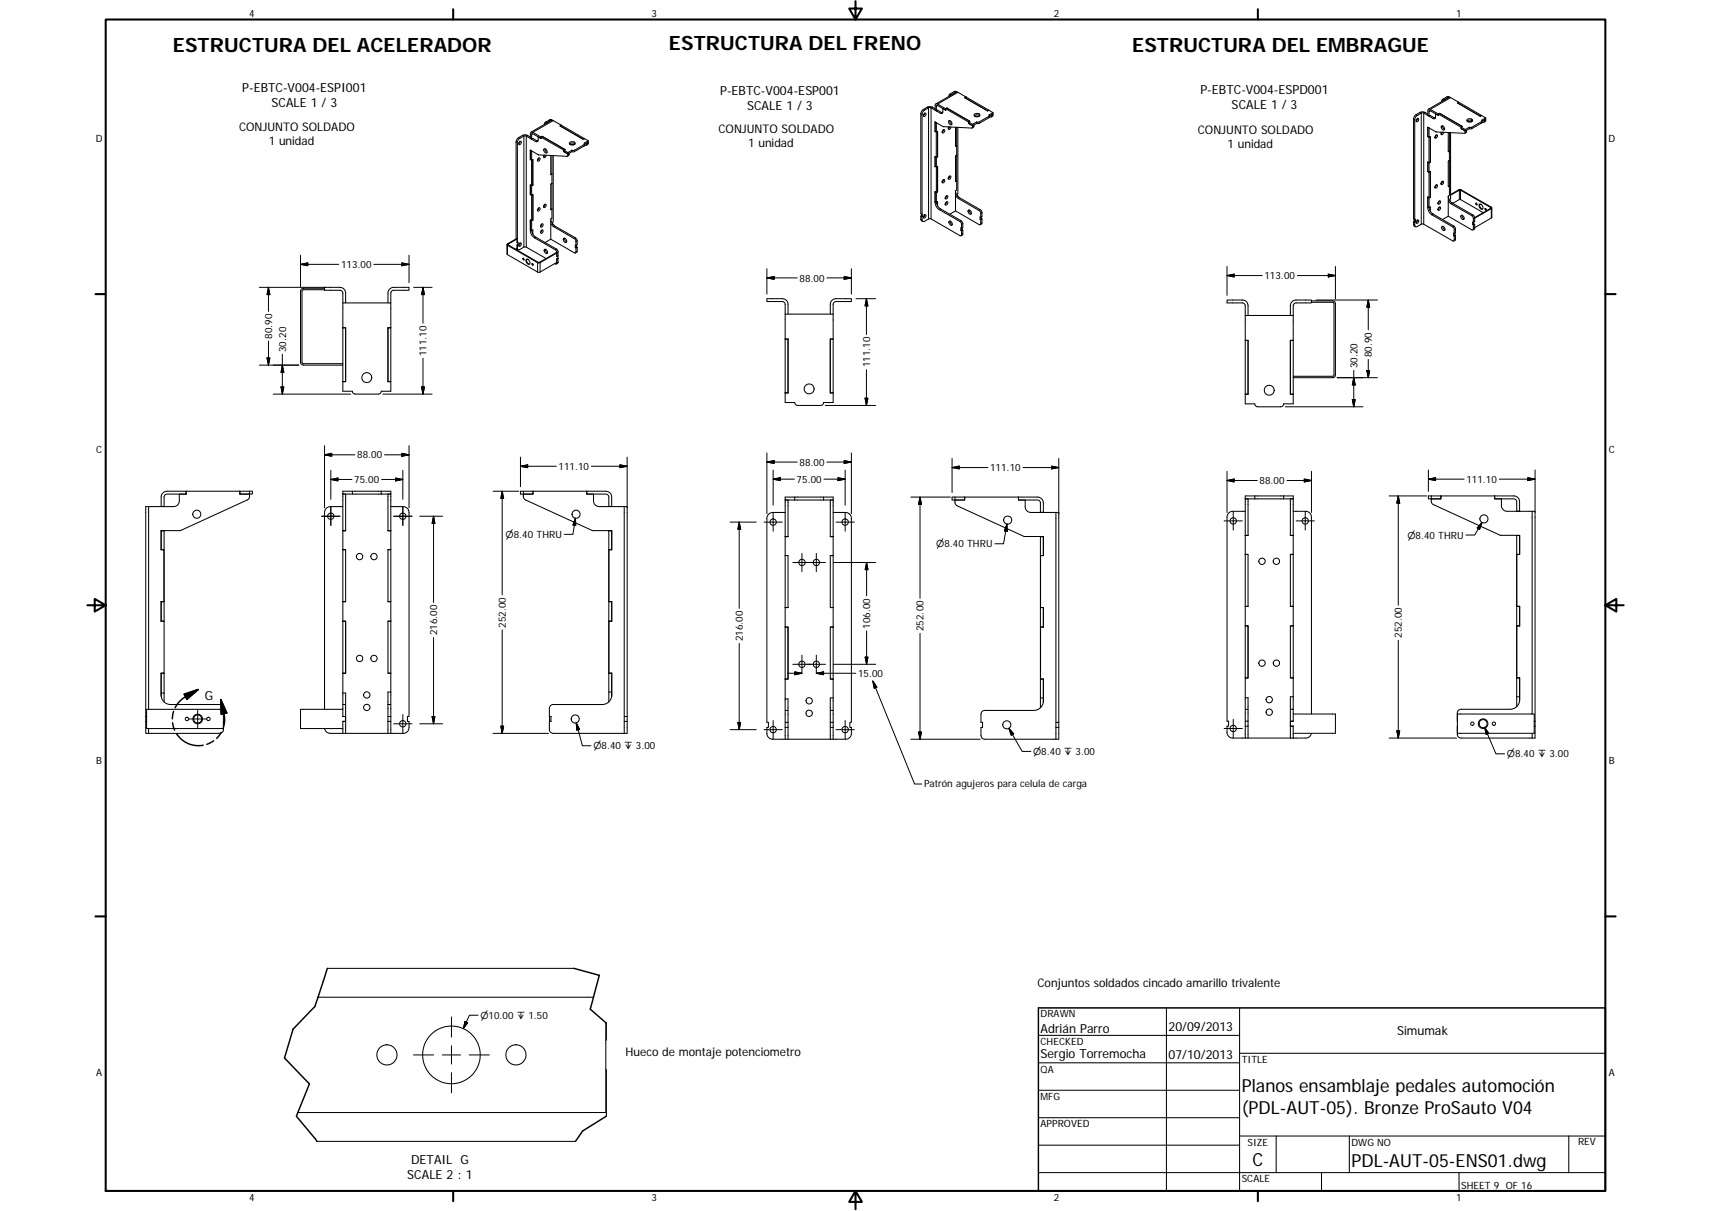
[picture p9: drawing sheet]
<svg xmlns="http://www.w3.org/2000/svg" width="594mm" height="420mm" viewBox="0 0 594 420" stroke-linecap="round" stroke-linejoin="round" font-family="sans-serif">
<g fill="none" stroke="#000" stroke-width=".36">
<path d="M320.8 39.5a.43 .43 0 0 1 .7-.2 .43 .43 0 0 1-.1 .7l-.1 .2a.36 .36 0 0 1-.5 .2 .36 .36 0 0 1-.2-.5zM321.1 39.3l-.5 .8M324.7 37.7l-1.5-.7h-.8l-2 1.1-.7 1.1v34.9l.4 .3M325.1 38.5l-.4-.3v-1.6l.2-.5 .3-.1 11.1 6.3M325.5 38.2l1.8 1M325.5 38.2l-.4 .3M328.4 38.2h.1M328.4 38.2l-3.1-1.6-.2 1.9M328.8 37.5l-.4 .2v.5l-1-.5-.1 1.3-.4 .4-3.6-2h-.7l-2 1.1-.4 1-.1 34.9M328.8 37.5l7.9 4.6M328.8 37.5l-.4 .2v.5M328.8 37.5h.1"/>
<path d="M329.5 33.1v.3M332.2 31.9l-2 1.1M332.3 31.9l-.5-.2-.5 .1-1.7 1v.6M335.4 33.7l-3.3-1.8-7.2 4.2M335.4 33.7h.1M335.4 33.7l-.4 .2 7.9 4.6 .5-.3 1.4 .9M335.4 33.7l7.9 4.5-.4 .3M338.4 39.6l.2-.1a.95 .95 0 0 1 1-.2 .95 .95 0 0 1 .6 .9l-.4 .2a.94 .94 0 0 1-1 .2 .94 .94 0 0 1-.5-.9zM343.3 38.2h.1M344.8 39.1v1l-.6 .5M344.8 39.1l-1.4 .8v.5l-3.6 2-.7-.1M495.8 39.6l-1.3-.7h-1.2l-1.8 1.1-.7 1v35l.4 .2"/>
<path d="M499.4 39.6v.5M499.4 39.6l-3.3-1.8-.3 .4v1.8l.4 .3M499.4 39.6l9.4 5.4M499.8 39.3l8 4.6M499.8 39.3h.1M499.8 39.3l-.4 .3M499.9 39.3l-.5 .3v.5M500.6 34.9v.3M501.2 34.9l2.1-1.1-.4-.3-.5 .1-1.6 .9-.1 .7M506.5 35.5l-.4 .2 7.9 4.6M506.5 35.5l7.9 4.6-.4 .2M506.5 35.5l-3.3-1.7-7.2 4.1"/>
<path d="M506.5 35.5h.1M180.4 49.2a.42 .42 0 0 1 .7 0 .42 .42 0 0 1-.3 .6l-.3 .4a.51 .51 0 0 1-.5-.5 .51 .51 0 0 1 .4-.5zM180.6 49l-.5 .9M184.1 47.6l-1.2-.7h-1.2l-1.8 1-.7 1.4v33.6M184.1 55.4l.5 .2M184.2 52.1l.4 .3M184.6 55.6h.1M184.6 55.6v8.8M184.6 55.6l.4-.2v8.8M184.6 48.2l.4-.2 1.8 1M184.6 52.4v3.2M184.6 52.4h.1"/>
<path d="M186.9 54.9a.36 .36 0 0 1 .5-.1 .36 .36 0 0 1 .1 .5 .47 .47 0 0 1-.3 .6 .47 .47 0 0 1-.6-.3zM186.9 53.7l-2.8-1.6v3.3M186.9 53.7h.1M187.1 54.8l-.5 .8M187.8 47.5v.5M187.8 48l-3-1.6-.2 1.8M187.8 47.5l-3.3-1.7-.4 .6v1.6l.5 .2M187.8 47.6l7.9 4.5M187.8 48l-.9-.5-.1 1.3-.4 .4-3.8-2.1h-.6l-1.7 1.1-.7 1.1v34.9M187.8 48h.1M188.2 47.3l-.4 .2M188.2 47.3l8 4.6"/>
<path d="M188.3 47.3l-.5 .3v.4M188.9 53.8a.43 .43 0 0 0-.2 .6 .43 .43 0 0 0 .5 .2l.4-.7M189 51.6a.81 .81 0 0 1 .9 .5 .81 .81 0 0 1-.3 1l-.3-.2a.94 .94 0 0 1-.3-1.3zM189 53.8v.4M189.2 53.8l-.5 .6M189.3 51.6l.1 .7 .6 .6M191.2 54v6.6M191.6 54v6.3l-.4 .3M191.7 41.7l-2.1 1.1M191.7 41.7l-.7-.2-1.8 1-.1 .6-.1-.2M192.1 54v23l-.3 .1v.6M194.9 43.5l-.4 .2"/>
<path d="M194.9 43.5l7.9 4.5-.4 .3M194.9 43.5l-.4 .2 7.9 4.6M194.9 43.5l-3-1.7h-.4l-7.1 4M195.7 52.6l1.5 .8M195.7 52.1v.5M195.8 52.6h-.1M195.8 52.1l1.4 .8M196.2 51.9l-.5 .2M196.2 51.9l-.4 .2v.5M197.2 52.9v1.1l-.4 .2-9.8-.5M197.2 53.4l.4-.2-.1 .6-.5 .4M197.8 50l.7-.4 1.1 .4"/>
<path d="M197.9 49.4l.4-.2a.77 .77 0 0 1 1-.1 .77 .77 0 0 1 .2 1l-.2 .1a.94 .94 0 0 1-1 .1 .94 .94 0 0 1-.5-.8zM197.9 50.1l1.5 .1M198.6 52.6l-1.4 .8M198.6 52.1l-1.4 .8M198.6 52.1v.5M202.4 48.3l.4-.3 1.5 .9M203 50.1l1.3-.8-.5 .3-.2 .8h-.6M203 49.9l-.2 .8-3.5 2-.7-.1M204.3 48.9l-.1 1.1-.5 .4M204.3 48.9l-1.5 .8 .2 .2-.2 .3-3.4 1.9h-.8M324.7 45.6h.1M324.7 45.6l.4 .2"/>
<path d="M324.7 57.7h.1M324.7 57.7l.4 .3 .4-.3M324.7 42.4v3.2M324.7 42.4l.4 .2M324.7 42.4h.1M325.1 45.8h.1M325.1 42.6h.1M325.1 45.8l.4-.2v8.8M325.1 42.6v27.6M325.5 57.7h.1M325.5 54.4l-.4 .3-.4-.3v3.3l.4 .2 .4-.2v8.9l-.4 .2-.4-.2M325.5 57.7v8.8"/>
<path d="M325.5 54.4l-.4 .2-.4-.2v3.3M327.4 45.1a.37 .37 0 0 1 .5-.1 .37 .37 0 0 1 .1 .6 .47 .47 0 0 1-.3 .5 .47 .47 0 0 1-.6-.3zM327.6 45l-.5 .9M329.4 41.9a.85 .85 0 0 1 1 .4 .85 .85 0 0 1-.2 1l-.7-.5zM329.4 44a.46 .46 0 0 0-.2 .6 .46 .46 0 0 0 .4 .3l.6-.8M329.5 44v.4M329.7 44.1l-.5 .6M329.8 41.8l.2 1 .5 .3M331.8 44.2v6.6M332.2 44.2v6.3l-.4 .3M332.2 53.9l-.4 .2M332.2 50.5v.1"/>
<path d="M332.2 53.8l-.4 .3v8.9l.3-.3M332.2 50.6v15.3l-.4 .3v7M332.2 50.6l-.4 .2M332.6 44.2v23l-.2 .1v.6M336.3 42.8l1.4 .8M336.3 42.3v.5M336.3 42.3l1.4 .8M336.7 42.1l-.4 .2M336.7 42.1h.1M336.7 42.1l-.4 .2v.5M337.7 43.6l.4-.2-.1 .7-.5 .3M337.7 43.1l-.2 1.3-10-.5-2.8-1.6v3.3"/>
<path d="M338.3 40.2l.9-.4 1 .4M338.4 40.3l1.5 .1M339.1 42.8l-1.4 .8M339.1 42.3l-1.4 .8M339.1 42.3v.5M343.5 40.3l1.3-.7-.4 .2-.2 .7-.7 .1M343.5 40.1v.7l-3.5 2h-.9M492 41.2a.41 .41 0 0 1 .7 0 .41 .41 0 0 1-.2 .7l-.1 .1a.4 .4 0 0 1-.7 .2 .4 .4 0 0 1 .1-.7zM492.2 41.1l-.5 .9M495.8 44.2l.4 .2M495.8 59.5l.4 .3M495.8 44.2h.1"/>
<path d="M495.8 44.2v3.2l.4 .2M495.8 56.2v3.3M495.8 56.2h.1M495.8 56.2l.4 .3 .4-.3M495.8 44.2l2.8 1.5M495.8 59.5h.1M496.2 47.6h.1M496.2 40.3l.4-.3 1.7 1M496.2 59.8l.4-.3v8.9l-.4 .2-.4-.2M496.2 47.6l.4-.2v8.8M496.2 44.4v27.7M496.2 44.4h.1"/>
<path d="M496.6 59.5h.1M496.6 56.2h.1M496.6 59.5l-.4 .3M496.6 59.5v8.9M498.5 47l.2-.2a.56 .56 0 0 1 .3 .8 .56 .56 0 0 1-.8 .2zM498.6 45.7v.1M498.7 46.8l-.5 .9M499.4 40.1h.1M499.4 40.1l-3-1.7-.2 1.9M499.4 40.1l-1-.6v1.4l-.6 .3-3.6-2h-.6l-1.7 1-.7 1.1v34.9M500.5 43.8a.85 .85 0 0 1 .9 .4 .85 .85 0 0 1-.1 1l-.7-.6zM500.5 45.9a.47 .47 0 0 0-.3 .5 .47 .47 0 0 0 .6 .4 .47 .47 0 0 0 .4-.6v-.3"/>
<path d="M500.6 45.9v.3M500.8 45.9l-.5 .6M500.9 43.6l.1 .8 .6 .5M502.8 46v6.6M503.2 55.7h.1M503.2 52.4h.1M503.3 46v6.4l-.5 .2M503.3 55.7l-.5 .2v8.9l.4-.3M503.3 55.7l-.5 .2M503.3 52.4v15.4l-.5 .2v7M503.3 52.4l-.5 .2M503.7 46v23l-.3 .2v.5"/>
<path d="M507.3 44.6h.1M507.3 44.6l1.5 .9M507.8 43.9l-.4 .3v.4M507.8 43.9h.1M507.8 43.9l-.5 .3v.4M508.8 45l-.2 1.2-10-.4M508.8 45.5l.4-.3-.1 .7-.5 .3M509.4 42l.9-.3 .9 .3M509.5 41.4a1 1 0 0 1 1.1-.3 1 1 0 0 1 .6 .9 1.03 1.03 0 0 1-1.1 .4 1.03 1.03 0 0 1-.7-.9zM509.5 42.1l1.5 .1M510.2 44.6l-1.4 .9M510.2 44.2l-1.4 .8"/>
<path d="M510.2 44.2v.4M514.4 40.1l-.4 .2M514.4 40.1h.1M514.4 40.1l1.4 .8M514.6 42.1l1.2-.7-.4 .2-.1 .8h-.7M514.6 41.9l-.1 .7-3.5 2h-.8M515.8 40.9l-1.4 .8 .1 .4-3.5 2.1h-.8M515.8 40.9v1l-.5 .5M184.1 64.2l.5 .3M184.1 64.2l.5 .2M184.1 67.5l.5 .2 .4-.2v8.9l-.4 .2M184.1 64.2v3.3"/>
<path d="M184.1 79.7l.5 .3M184.2 67.5h-.1M184.2 64.2h-.1M184.2 76.3l.4 .3M184.6 76.6l-.5-.3v3.7a3.2 3.2 0 0 0 1.4 2.5l7.4 4.2 .4 .8 .1 1.5M184.6 80l.5 1.4 .7 .7 7.7 4.5 .3 .6v3.9l-.6 .5M184.6 80l.4-.3v1.5M184.6 64.5v15.5M185 67.5h.1M185 64.2l-.4 .2M185 64.2h.1M185 76.3v.1"/>
<path d="M185 67.5l-.4 .3-.5-.3M185 67.5v8.8l-.4 .3M185 64.2l-.4 .3M186.9 72.2a.41 .41 0 0 1 .6 0 .41 .41 0 0 1-.1 .6l-.1 .2a.44 .44 0 0 1-.7 .1 .44 .44 0 0 1 .2-.7zM187.1 72.1l-.5 .9M187.9 80l.3-.2a.56 .56 0 0 1 .3 .7 .56 .56 0 0 1-.8 .3zM187.9 77.9a.41 .41 0 0 1 .7-.1 .41 .41 0 0 1-.1 .6l-.2 .2a.39 .39 0 0 1-.6 .2 .39 .39 0 0 1 0-.6zM188.2 77.7l-.5 .9M188.2 79.8l-.5 .9M189 71a.36 .36 0 0 1 .5-.1 .36 .36 0 0 1 .1 .5 .46 .46 0 0 1-.3 .6 .46 .46 0 0 1-.6-.3zM189 71v.5M189.2 70.9l-.5 .8"/>
<path d="M191.2 77.6l.8 .9 7.6 4.4 .4 .7v1.6M191.2 76.2l.4 1.1 .8 1 7.7 4.5 .3 .6v1.5l-.4 .3M191.6 63.6l-.4 .3M191.6 60.3h.1M191.6 72.5h.1M191.6 63.6l-.4 .3v8.9l.4-.3M191.6 72.5l-.4 .2M191.6 60.3v15.4l-.4 .2v7.1M191.6 60.3l-.4 .3M191.9 77.7l.2 .2M192.1 77.9h-.1M192.1 77.9h.1"/>
<path d="M319.7 75l.1 1.4 .6 .4M319.7 75l.4 .2M319.9 74.3v.6M319.9 74.9l.5 .2M319.9 74.9l-.2 .1M320.1 75.2l.2 1.6h.7l1.4-.9h.9l10.3 6 .2-.3 .1-1.5M320.1 74.4l.3-.1v.8M320.4 75.1l-.3 .1M320.8 74.8l.1-.1a.37 .37 0 0 1 .6-.1 .37 .37 0 0 1 0 .5 .44 .44 0 0 1-.4 .6 .44 .44 0 0 1-.5-.4zM321.1 74.5l-.5 .9M324.7 66.6v3.3l.4 .3M324.7 66.5v.1"/>
<path d="M325.1 70.2l.4 1.1 1 1.2 7.5 4.4 .3 .7v1.4l-.4 .2M325.1 70.2l.4-.3v1.5M325.5 66.5v.1M325.5 66.5l-.4 .3-.4-.3v3.7a3.1 3.1 0 0 0 1.4 2.5l7.4 4.3 .3 .7 .1 1.5M327.4 62.5l.2-.2a.38 .38 0 0 1 .5 .2 .38 .38 0 0 1-.2 .5 .46 .46 0 0 1-.7 .4 .46 .46 0 0 1 .1-.8zM327.6 62.3l-.5 .9M328.5 70.2l.3-.2a.57 .57 0 0 1 .2 .8 .57 .57 0 0 1-.8 .2zM328.5 68.1a.35 .35 0 0 1 .5-.2 .35 .35 0 0 1 .1 .6 .47 .47 0 0 1-.4 .5 .47 .47 0 0 1-.5-.3zM328.7 67.9l-.5 .9M328.7 70l-.5 .9M329.5 76.8a.85 .85 0 0 1 1 .4 .85 .85 0 0 1-.1 1l-.8-.5zM329.5 61.2v.5"/>
<path d="M329.5 61.2a.4 .4 0 0 1 .7 0 .4 .4 0 0 1-.2 .6 .45 .45 0 0 1-.6 .4 .45 .45 0 0 1 0-.8zM329.7 61.1l-.5 .9M329.9 76.7l.3 .9 .4 .3M331.8 73.2l8.3 4.8 .4-.4v-1.4M331.8 66.4l.9 1.9 7.8 4.6 .4 .9v1.3l-.4 .3M331.8 67.8l.9 1.1 7.4 4.2 .4 .9v1.4M331.8 73.2l-2 1.1M332.2 62.7l-.4 .2M332.4 68l.2 .1M332.6 68.1h-.1M332.6 68.1v.1M333.6 79.9l.3 .2"/>
<path d="M333.9 79.2l-.3-.1v.8M334.1 79.7l.2 .1M334.1 79.7l-.5 .2M334.1 79.1v.6M334.3 79.8v1.5l-.6 .5M334.3 79.8l-.4 .3M336.3 72.9a.9 .9 0 0 1 .8 .5 .9 .9 0 0 1-.1 1l-.5-.2a.9 .9 0 0 1-.2-1.3zM336.5 72.9l.2 .7 .6 .5M340.3 76.1l.2 .1M340.5 75.4l-.2-.2v.9M340.7 75.8l.2 .2M340.7 75.8l-.4 .3"/>
<path d="M340.7 75.3v.5M340.9 76v1.5l-.6 .5M340.9 76l-.4 .2M490.8 76.8v1.4l.7 .5M490.8 76.8l.4 .3M491 76.7l-.2 .1M491 76.1v.6M491 76.7l.4 .2M491.2 77.1v1.2l.3 .4 2.1-1 .7 .1 10.2 5.9 .4-.3v-1.5M491.2 76.2l.2-.1v.8M491.4 76.9l-.2 .2M492 76.5a.42 .42 0 0 1 .6 0 .42 .42 0 0 1-.1 .7l-.1 .1a.44 .44 0 0 1-.8 0 .44 .44 0 0 1 .3-.7z"/>
<path d="M492.2 76.3l-.5 .9M495.8 71.8l.4 .2M496.2 72l.3 1.2 .8 .9 7.6 4.4 .4 .7v1.6l-.4 .2M496.2 72l.4-.2v1.5M496.6 68.4h.1M496.6 68.4l-.4 .2-.4-.3v3.8a3.1 3.1 0 0 0 1.4 2.4l7.3 4.3 .4 .7v1.5M498.5 64.3a.4 .4 0 0 1 .6-.1 .4 .4 0 0 1-.1 .7 .45 .45 0 0 1-.7 .3 .45 .45 0 0 1 .1-.7zM498.7 64.1l-.5 .9M499.5 72a.41 .41 0 0 1 .7-.1 .41 .41 0 0 1-.1 .7l-.2 .1a.39 .39 0 0 1-.5 .3 .39 .39 0 0 1-.1-.7zM499.5 69.9a.4 .4 0 0 1 .7-.1 .4 .4 0 0 1-.1 .6 .45 .45 0 0 1-.7 .4 .45 .45 0 0 1 0-.8zM499.8 69.7l-.5 .9M499.8 71.8l-.5 .9"/>
<path d="M500.6 63.1a.36 .36 0 0 1 .5-.2 .36 .36 0 0 1 .1 .6 .47 .47 0 0 1-.3 .5 .47 .47 0 0 1-.6-.3zM500.6 78.6a.85 .85 0 0 1 .9 .4 .85 .85 0 0 1-.1 1l-.7-.5zM500.6 63.1v.4M500.8 62.9l-.5 .9M501 78.5v.6l.7 .7M502.8 69.7l1 1 7.4 4.3 .3 .6 .1 1.6M502.8 75l8.4 4.8 .3-.2 .1-1.6M502.8 68.2l.3 .9 .9 1.2 7.7 4.6 .3 .5v1.5l-.4 .3M502.8 75l-1.9 1.2M503.3 64.5l-.5 .2M503.5 69.8l.2 .1M503.6 69.8h-.1"/>
<path d="M503.7 67.5l2.9-1.7h.6l10.7 6.2-.1 .4-5.8 3.3M503.7 67.7l3.3-1.8 10.6 6.2-5.6 3.4M503.7 69.9h-.1M503.7 69.9v.1M504.4 70.5l2.6-1.3 8 4.6M507.3 74.8a.84 .84 0 0 1 .9 .4 .84 .84 0 0 1-.1 1l-.7-.5zM507.6 74.7l.3 .9 .5 .3M511.4 77.9h.1M511.4 77.9l.2 .1M511.6 77.2l-.2-.1v.8M511.6 77.2v.8l.4-.2M512 77.8h.1"/>
<path d="M512 77.8v1.5l-.6 .5M512 77.8l-.4 .2M512.4 70.5l.4 .2v.4l-.4-.2zM512.6 70.5l.3 .5M513.7 70.8a1.06 1.06 0 0 1 1.1 .6 1.06 1.06 0 0 1-.2 1.2l-.6-.2a1.15 1.15 0 0 1-.3-1.6zM513.8 70.8v.2a1.28 1.28 0 0 0 1 1.5M515.8 72.3l.3 .5M518 72.1v3.4l-6 3.5M176 84.8l.1 3.5 10.7 6.2h.6l5.9-3.5v-1.2M179.4 86.3l.5 .3M179.5 84.2v-1.3l-3.2 1.9 10.6 6.2h.4l5.8-3.3 .2 .1v1.2M179.5 82.9l-.2-.1-3.1 1.8-.1 .4 10.6 6.1h.8l5.8-3.3"/>
<path d="M179.5 84.2h.1M179.5 85v1.2l-.5 .3M179.5 85h.1M179.5 84.1l.1 .1M179.6 85v1.3l.3 .4 2.1-1h.6l7 4M179.6 84.2l.2-.1v.8M179.8 84.1v.7l-.3 .2M179.8 84.8v.1M179.8 84.9l-.2 .1M180.4 84.5l.3-.2a.57 .57 0 0 1 .1 .8 .57 .57 0 0 1-.7 .2zM180.6 84.3l-.5 .9M181.5 89.7h.3l.2 .4h-.4z"/>
<path d="M181.7 89.6l.3 .5M182.7 90a1.01 1.01 0 0 1 1.1 .5 1.01 1.01 0 0 1-.2 1.2h-.3a1.34 1.34 0 0 1-.6-1.7zM182.9 89.9a1.22 1.22 0 0 0 1 1.7M184.7 91.5h.3l.1 .5zM184.9 91.4l.2 .5M189.1 86.5a.83 .83 0 0 1 .9 .5 .83 .83 0 0 1-.3 1l-.3-.2a.97 .97 0 0 1-.3-1.3zM189.4 86.5l.1 .7 .6 .5M191.2 83l8.4 4.8 .4-.3v-1.5M191.2 83l-1.9 1.1M193.3 89.9h.1M193.3 89h.1M193.4 89.9l-.1 1.5-.3 .2-.4-.1"/>
<path d="M193.7 89.6h.1M193.8 88.8l-.4 .2M193.8 89.6l-.4 .3M195.8 82.7a.82 .82 0 0 1 .9 .5 .82 .82 0 0 1-.4 1l-.3-.2a.98 .98 0 0 1-.2-1.3zM196 82.6l.2 .8 .6 .5M199.7 85.9l.3 .1M200 85.2l-.3-.2v.9M200.2 85.6l.2 .2M200.2 85.6l-.5 .3M200.2 85v.6M200.4 85.8v1.5l-.6 .5M200.4 85.8l-.4 .2"/>
<path d="M504.7 81.7l.2 .2M504.9 81l-.2-.1v.8M505.1 81.5l.2 .1M505.1 81.5l-.4 .2M505.1 80.9v.6M505.3 81.6v1.6l-.5 .4M505.3 81.6l-.4 .3M112.7 100h-7.6l-.7 .8v25.1l.3 .6 .7 .2h13.6M112.7 100.5h-7.3l-.5 .4v24.9l.5 .4h13.6M119 105.1v-3.4l-.3-.8-.7-.2h-5.3v-1h5.3a2.01 2.01 0 0 1 2 2v3.4M119 105.1h16.7v8.6M119 105.1v30.6h3.4l.2 .7 .8 .3h8.2l.5-.3 .3-.7h3.3v-3.3"/>
<path d="M119 113.7h1v18.7h-1M134.7 105.1v-3.4a2.04 2.04 0 0 1 2-2h5.3v1h-5.3l-.6 .2-.4 .6v3.6M134.7 113.7v18.7h1M134.7 113.7h1M135.7 113.7h-1M135.7 113.7v18.7h-1M272.6 117.7h1M272.6 109h16.7v8.6M272.6 109v30.7h3.3l.3 .6 .7 .4h8.3l.5-.4 .3-.6h3.3v-3.4M272.6 117.6h1v18.7h-1M273.6 109v-3.4a2 2 0 0 0-2-2h-5.3v1h5.3l.6 .3 .4 .7v3.4M288.3 109v-3.4a2 2 0 0 1 2-2h5.3v1h-5.3l-.6 .3-.4 .7v3.4"/>
<path d="M289.3 117.6l-1 .1M289.3 117.7v18.6h-1M289.3 117.6h-1v18.7h1M432.4 109.5v-3.4l-.4-.8-.7-.2h-5.3v-1h5.3a1.93 1.93 0 0 1 2 2v3.4M432.4 118.1h.9M432.4 109.5h16.6v8.6M432.4 109.5v30.6h3.3l.2 .7 .8 .3h8.2l.6-.3 .2-.7h3.3v-3.3h-1M432.4 118.1h.9v18.7h-.9M448 109.5v-3.4a1.97 1.97 0 0 1 2-2h5.4v1l-5.8 .1-.6 .7v3.6M449 118.1h-1M449 118.1v18.7h-1M449 118.1h-1v18.7"/>
<path d="M455.4 104.9h7.3l.5 .3v25l-.5 .4h-13.7M455.4 104.4h7.3l.9 .6v25.5l-.9 .5h-13.7M119 132.4h1M272.6 136.3h1M51.6 175.8h8.7a1.96 1.96 0 0 0 2-2v-2.4h2.3v-1v1l-7.1 .1-.5 .7v3.6M51.6 175.8v70.3M51.6 175.8h-1v78.6h1M56 175.7h1M86.6 170.4h-28.6a2.04 2.04 0 0 0-2 2v3.4M86.6 170.4h1v1h-4.3v-1v1M86.6 170.4v2.1l-.5 .8-23.4 10.8h-6.8v6.6h1M119 175.8h-4.3a2 2 0 0 0-2 2v68.3"/>
<path d="M119 171.4h3.4M120 171.4v12.7M122.4 171.4h10M122.4 170.4h10M122.4 170.4h-3.4v74M122.4 170.4v1M132.4 170.4h3.3v20.3M132.4 171.4h3.3M132.4 170.4v1M134.7 171.4v12.7M135.7 175.8h4.3a2 2 0 0 1 2 2v70.8h-.5v1.7h.5v2.1a2 2 0 0 1-2 2h-4.3M181.7 170.4h3.3v1h-3.3"/>
<path d="M181.7 170.4h-1v1h1M181.7 170.4v1M203.7 170.4h6.7a2 2 0 0 1 2 2v3.4M203.7 170.4h-18.6v1h-3.4v1.1l.8 1 23.2 10.6h6.7v6.6h-1v18h1M203.7 170.4v1h2.4v2.4a2.01 2.01 0 0 0 2 2h8.6M203.8 170.4v1h6.6l.6 .3 .4 .5v3.5M212.4 175.7l-1 .1M216.7 175.8v72.8M216.7 175.8h1.1v78.6h-1.1M272.6 173.5h3.3M272.6 177.8h-4.3a2.08 2.08 0 0 0-2 2v70.8h.5v1.8h-.5v2.1a2.05 2.05 0 0 0 2 2h4.3M273.6 173.5v12.6"/>
<path d="M275.9 172.5h-3.3v74M275.9 173.5h10.1M275.9 172.5v1M275.9 172.5h10.1M286 172.5h3.3v20.2M286 173.5h3.3M286 172.5v1M288.3 173.5v12.6M289.3 177.8h4.3a2.05 2.05 0 0 1 2 2v70.8h-.5v1.8h.5v2.1a2 2 0 0 1-2 2h-4.3M331.6 172.5h-1v1h1M331.6 172.5v1M331.6 172.5h3.3v1h-3.3"/>
<path d="M353.6 172.5v1h2.4v2.3a1.97 1.97 0 0 0 1.9 2h8.7M353.6 172.5h-18.6v1h-3.4v1l.8 1 23.2 10.6h6.7v6.7h-1v18h1v6.8h-1v18h1v7.5a3.3 3.3 0 0 1-3.3 3.4h-17a1.3 1.3 0 0 0-1.4 1.3v2.8h.6v1.8h-.6v2.8a1.3 1.3 0 0 0 1.4 1.3h24.6M353.6 172.5h6.7a2.04 2.04 0 0 1 2 2v3.3h-1.1v-3.3l-.3-.8-.6-.2h-6.7zM366.6 177.8h1v.7v78h-1M366.6 177.8v72.8M432.4 177.4h-4.4a2.05 2.05 0 0 0-2 2v70.8h.6v1.7h-.6v2.2a2 2 0 0 0 2 2h4.4M432.4 173.1h3.3M433.3 173.1v12.6M435.7 172.1h10M435.7 172.1h-3.3v74M435.7 173.1h10M435.7 172.1v1"/>
<path d="M445.7 172.1h3.3v20.2M445.7 173.1h3.3M445.7 172.1v1M448 173.1v12.6M449 177.4h4.4a2.05 2.05 0 0 1 2 2v68.3M496.9 172.1h-1v1h1M496.9 172.1v1M500.3 172.1v1h-3.4M500.3 172.1h-3.4M518.9 172.1h-18.6v1h-3.4v.8l.3 .7 .5 .5 23.2 10.6h6.8v6.7h-1.1v18h1.1v6.8h-1.1v18h1.1v7.5a3.4 3.4 0 0 1-3.4 3.4h-17a1.3 1.3 0 0 0-1.3 1.3v2.8M518.9 172.1v1h2.4v2.3a2.01 2.01 0 0 0 2 2h8.7M518.9 172.1h6.7a2.05 2.05 0 0 1 2 2v3.3"/>
<path d="M519 172.1v1h6.6l.6 .2 .4 .5v3.6M527.6 177.4h-1M532 177.4v70.3M532 177.4h1v78.7h-1M56 184.1v6.6h1v18.1l-1.1-.1v6.9h1.1v17.9h-1.1v7.6a3.3 3.3 0 0 0 3.4 3.3h17a1.34 1.34 0 0 1 1.3 1.4v7.3a1.3 1.3 0 0 1-1.3 1.3h-24.7M56 184.2h1M57 184.1v31.5M119 184.1h1M120 190.7h-1h1v18.1l-1-.1M120 184.1h.1M120 184.1l-1 .1M134.7 184.1h.1"/>
<path d="M134.7 190.7h1M134.7 184.1h1M134.7 190.7v18.1l1-.1v35.7M134.7 184.1l1 .1M135.7 190.7v18h-1M135.7 190.7h-1M135.7 184.1h.1M211.4 184.1v6.6M211.4 184.2h1M211.4 190.7v18.1h1M212.4 184.1v6.6h-1M272.6 192.7h1v18.1h-1"/>
<path d="M272.6 186.1h1M272.6 192.8h1M273.6 186.1h.1M273.6 186.1l-1 .1M288.3 186.1h.1M288.3 186.1h1M288.3 186.1l1 .1M289.3 192.8v18h-1M289.3 192.7l-1 .1M289.3 192.7h-1v18.1h1v35.7M289.3 186.1h.1M361.2 186.1v6.6"/>
<path d="M361.2 186.2h1.1M361.2 192.7h1.1M361.2 192.7v18.1h1.1v6.7M362.3 186.1v6.7M432.4 185.7l.9 .1zM433.3 185.7h.1M433.3 192.4l-.9-.1h.9v18.1h-.9M448 192.3v18.1h1v35.7M448 185.7l1 .1M448 192.3h1M448 185.7h.1M448 185.7h1"/>
<path d="M449 185.7h.1M449 192.4v18h-1M449 192.3l-1 .1M526.6 192.3v18.1h1v6.7M526.6 185.8l1-.1v6.6h-1zM56 208.7v6.9M56 215.5h1M119 215.6h1v17.9h-1M119 215.5h1v18.1h-1M134.7 215.6h1M135.7 215.5h-1v18.1h1M211.4 215.5l1 .1"/>
<path d="M211.4 208.8v34.7M212.4 208.7v6.9M212.4 215.6h-1v17.9h1v8.1M272.6 217.5h1v18.1h-1M272.6 217.6h1v18h-1M288.3 217.6h1M289.3 217.5h-1v18.1h1M361.2 217.5l1.1 .1M361.2 210.8v34.8M432.4 217.1h.9v18.1h-.9M432.4 217.2h.9v18h-.9M448 217.2h1"/>
<path d="M449 217.1h-1v18.1h1M526.6 210.4v34.8M526.6 217.1l1 .1M56 233.5v8.1M56 233.6h1M57 233.5v10M134.7 233.5h1M211.4 233.6h1M288.3 235.6h1M361.2 235.6h1.1M362.3 235.6v8M448 235.2h1"/>
<path d="M526.6 235.2h1M527.6 235.2v8M50.6 250.3h.3M50.6 248.6h.3M51.6 252.8v1.6M56 240.5h1M77.6 246.1h-26.7v6.7h26.7M77.6 250.3h.1M77.6 248.6h.1M112.7 252.8a2.05 2.05 0 0 0 2 1.6h4.3M119 246.1h-14.7v6.7h14.7M119 248.6v-4.2h1v10"/>
<path d="M119 248.6h1M119 250.3h1M119 248.6h1v1.7h-1v4.1h1M119 240.5h1v3.9M134.7 244.4v4.2M134.7 250.3v4.1M134.7 244.4h1v10M134.7 250.3h1M135.7 248.6h-1v1.7M135.7 254.4h-15.7M135.7 240.1h-1v4.3M190.8 250.3h.5"/>
<path d="M190.8 248.6v1.7M211.4 240.1h1M212.4 241.1a3.3 3.3 0 0 1-3.3 3.3h-17a1.34 1.34 0 0 0-1.4 1.4v2.8h.6v1.7h-.6v2.8a1.3 1.3 0 0 0 1.4 1.3h24.6M216.7 250.3v4.1M216.7 250.3h1.1M217.8 248.6h-1.1v1.7M272.6 250.6v-4.1h1v10M272.6 252.4v4.1h1M272.6 242.5h1v4M272.6 252.4h1M273.6 250.6h-1v1.8M273.6 256.5h15.7"/>
<path d="M288.3 246.5v4.1M288.3 252.4v4.1M288.3 246.5h1v10M288.3 252.4h1M289.3 250.6h-1v1.8M289.3 242.1h-1v4.4M361.2 242.1h1.1M366.6 252.4h1M366.6 252.4v4.1M367.6 250.6h-1v1.8M432.4 242.1h.9v4M432.4 250.2v-4.1h.9v10"/>
<path d="M432.4 251.9v4.2h.9M432.4 251.9h.9M433.3 256.1h15.7M433.3 250.2h-.9v1.7M448 246.1h1v4.2M448 246.1v4.1M448 251.9v4.2M449 241.7h-1v4.4M449 250.2h-1v1.7h1M449 250.3h-1v1.6h1v4.2M449 247.7h14.7v6.7h-14.7M455.3 254.4a1.96 1.96 0 0 1-1.9 1.7h-4.4"/>
<path d="M506 251.9v2.8a1.3 1.3 0 0 0 1.3 1.4h24.7M506 247.7h26.7v6.7h-26.7zM526.6 241.7h1M532 254.4v1.7M532.7 251.9h.3M532.7 250.2h.3M113.7 336h85.6M110.4 346h95.7M210.3 354.8v31.2h-106.9M210.5 355v5.8h-.2M360.5 359.2h69.9M405 349.7v63.5"/>
<path d="M430.4 349.7v63.5M210.3 371.2h.2v16M360.5 368.7h69.9M360.5 378.3h69.9M430.4 365.4h127M110 396h89.8M360.5 387.8h69.9M360.5 397.3h69.9M430.4 394.1h127M443.1 394.1v12.7M468.5 394.1v12.7M544.7 394.1v12.7"/>
<path d="M360.5 406.8h196.9M458.8 406.8v6.4M506.6 406.8v6.4"/>
<circle cx="515.9" cy="72.6" r=".29"/>
<circle cx="127.4" cy="131" r="1.71"/>
<circle cx="280.9" cy="134.9" r="1.71"/>
<circle cx="440.7" cy="135.4" r="1.73"/>
<circle cx="68.3" cy="178.4" r="1.41"/>
<circle cx="114.8" cy="179.1" r="1.1"/>
<circle cx="139.8" cy="179.1" r="1.1"/>
<circle cx="200" cy="178.4" r="1.41"/>
<circle cx="124.9" cy="193.1" r="1.1"/>
<circle cx="129.9" cy="193.1" r="1.1"/>
<circle cx="268.5" cy="181.1" r="1.1"/>
<circle cx="278.4" cy="195.1" r="1.1"/>
<circle cx="283.5" cy="195.1" r="1.1"/>
<circle cx="293.4" cy="181.1" r="1.1"/>
<circle cx="349.9" cy="180.4" r="1.4"/>
<circle cx="428.2" cy="180.7" r="1.1"/>
<circle cx="438.2" cy="194.7" r="1.1"/>
<circle cx="443.2" cy="194.7" r="1.1"/>
<circle cx="453.2" cy="180.7" r="1.1"/>
<circle cx="515.2" cy="180" r="1.41"/>
<circle cx="124.9" cy="228.5" r="1.1"/>
<circle cx="129.9" cy="228.5" r="1.1"/>
<circle cx="278.4" cy="230.5" r="1.1"/>
<circle cx="283.5" cy="230.5" r="1.1"/>
<circle cx="438.2" cy="230.1" r="1.1"/>
<circle cx="443.2" cy="230.1" r="1.1"/>
<circle cx="64.9" cy="249.4" r=".58"/>
<circle cx="68.6" cy="249.5" r="1.66"/>
<circle cx="68.6" cy="249.5" r="1.4"/>
<circle cx="72.4" cy="249.5" r=".59"/>
<circle cx="127.3" cy="241.1" r="1.1"/>
<circle cx="127.3" cy="245.4" r="1.1"/>
<circle cx="139.8" cy="251.1" r="1.09"/>
<circle cx="199.7" cy="249.5" r="1.4"/>
<circle cx="268.5" cy="253.2" r="1.1"/>
<circle cx="281" cy="243.2" r="1.09"/>
<circle cx="281" cy="247.5" r="1.09"/>
<circle cx="293.4" cy="253.2" r="1.1"/>
<circle cx="349.6" cy="251.5" r="1.4"/>
<circle cx="428.2" cy="252.8" r="1.1"/>
<circle cx="440.7" cy="247.1" r="1.1"/>
<circle cx="440.7" cy="242.7" r="1.1"/>
<circle cx="511.2" cy="251.1" r=".58"/>
<circle cx="514.9" cy="251.1" r="1.4"/>
<circle cx="514.9" cy="251.1" r="1.66"/>
<circle cx="518.7" cy="251.1" r=".58"/>
<circle cx="134.3" cy="366" r="3.5"/>
<circle cx="156.7" cy="366" r="10"/>
<circle cx="179.1" cy="366" r="3.5"/>
</g>
<g fill="none" stroke="#000" stroke-width=".35">
<path d="M319.7 39.5l.4 .2M320.6 38l.4 .2M322 37.2l.4 .2v38.5M323.7 37.2l-.4 .2v38.5M325.5 36.6l-.4 .3M326.9 39l-.4 .3M329.9 32.6l.4 .3M331.3 31.8l.5 .2M332.6 32l-7.1 4.1M344.8 40l-.4 .2M491.6 39.8l.5 .3M493.1 39l.4 .2v38.6"/>
<path d="M494.8 39l-.5 .2v38.6M496.6 38.4l-.4 .3M501 34.4l.4 .4M502.4 33.6l.4 .3M503.7 33.9l-7.1 4.1M179.2 49.3l.4 .2M180 47.8l.5 .2M181.5 47l.4 .2v38.5M183.2 47l-.5 .2v38.5M185 46.4l-.4 .2M186.4 48.9l-.4 .2M189.4 42.4l.4 .4"/>
<path d="M190.8 41.6l.4 .2M192.1 41.8l-7.1 4.1M197.6 53.6l-.4 .2M199.4 52.1v.5M202.8 50.2v.5M204.3 49.7l-.5 .3M338.1 43.8l-.4 .2M340 42.3v.5M343.4 40.4v.5M490.8 41.3l.4 .2M498 40.9l-.4 .2M509.2 45.6l-.4 .2"/>
<path d="M511 44.2v.4M514.4 42.2v.5M515.8 41.8l-.4 .2M184.4 79.9l-.3 .1M192.6 78.4l-.4 .2M319.7 76.1l.4 .2M324.9 70.1l-.2 .1M326.5 72.5l-.4 .2M333.2 68.6l-.5 .3M333.7 76.6l-.4 .3M334.3 77.6l-.4 .2M340.4 72.8l-.4 .2"/>
<path d="M340.9 73.8l-.4 .2M340.9 77.3l-.4 .3M490.8 77.9l.4 .2M496 71.9l-.2 .2M497.6 74.3l-.4 .2M504.2 70.4l-.4 .3M504.8 78.4l-.4 .3M505.3 79.4l-.4 .3M506.5 65.9l.2 .1v3.2M507.3 65.9l-.2 .1v3.2M511.4 74.6l-.4 .2M512 75.6l-.4 .2"/>
<path d="M512 79.2l-.4 .2M517.8 71.9l-.2 .1 .2 .4v3.2M90 99.7h23.1M93.2 99.7v8.4M93.2 99.7l.5 2.5h-1zM104.3 91.7l2.6-.5v1zM104.3 88.5v10.9M117.6 91.7h-13.3M129.8 91.7h12.2M139.5 91.2l2.5 .5-2.5 .5zM142 88.5v9.6M143.6 99.7h6.4"/>
<path d="M146.9 99.7l.5 2.5h-1zM146.9 99.7v12.4M176.2 84.6l.2 .1-.2 .4v3.2M179.5 86l.1 .1M186 82.3l-.5 .2M186.9 91l-.2 .1v3.3M187.3 91l.2 .1v3.3M193.2 86.4l-.4 .2M193.8 87.4l-.4 .2M193.8 91l-.4 .2M199.8 82.5l-.4 .3M200.4 87.1l-.4 .3"/>
<path d="M200.4 83.5l-.4 .3M266.3 93.2v8.8M266.3 96.4l2.5-.5v1zM266.3 96.4h10.5M287.1 96.4h8.5M293.1 95.9l2.5 .5-2.5 .5zM295.6 93.2v8.8M334.3 81.2l-.4 .2M426 92.4v10.1M426 95.6l2.5-.5v1zM426 95.6h12.2M450.4 95.6h13.3"/>
<path d="M461.2 95.1l2.5 .5-2.5 .5zM463.7 92.4v11.4M505.3 83l-.4 .3M93.2 118.3v8.4M297.2 103.6h6.8M300.8 103.6v12.5M300.8 103.6l.5 2.5h-1zM456.9 104.1h21.4M475.1 104.1v10.3M475.1 104.1l.5 2.5h-1zM90 126.7h13.8M92.7 124.2h1l-.5 2.5z"/>
<path d="M94.9 136.7h26.8M97.6 134.2h.9l-.5 2.5zM98 122.9v13.8M98 126.7l.5 2.5h-.9zM132.9 136.7h17.1M146.4 134.2h1l-.5 2.5zM146.9 124.3v12.4M300.3 138.2h1l-.5 2.5zM300.8 128.2v12.5M464.3 131h14M469.5 138.6h1l-.5 2.5zM470 131l.5 2.6h-1z"/>
<path d="M470 128.5v12.6M474.6 128.6h1l-.5 2.4zM475.1 124.7v6.3M112.7 154.6v21.6M112.7 157.8l2.5-.5v1zM112.7 157.8h10.5M133.5 157.8h8.5M139.5 157.3l2.5 .5-2.5 .5zM142 154.6v21.6M180.7 158.6v10.2M217.8 158.6v17.6M266.3 157.1v21.1"/>
<path d="M286.5 140.7h17.5M293.1 159.8l2.5 .5-2.5 .5zM295.6 157.1v21.1M330.6 159v11.9M367.6 159v19.2M446.3 141.1h26.9M111.7 179.1h6.3M114.9 175.9v6.4M114.9 166.3l2.4-.4v1zM114.9 166.3h7.3M114.9 163.2v10M132.5 166.3h7.4"/>
<path d="M136.7 179.1h6.3M137.4 165.9l2.5 .4-2.5 .6zM139.9 175.9v6.4M139.9 163.2v10M145.7 179.1h8M150.5 179.1v29.9M150.5 179.1l.5 2.5h-1zM171.2 170.4h8.9M174.4 170.4v36M174.4 170.4l.5 2.5h-1zM180.7 161.8l2.5-.5v1zM180.7 161.8h12.4"/>
<path d="M199.8 179.8l.1 2.5-1-.1zM199.8 179.8l-.9 5.6h-3M205.3 161.8h12.5M215.2 161.3l2.6 .5-2.6 .5zM266.3 160.3l2.5-.5v1zM266.3 160.3h10.5M268.5 178v6.3M268.5 166.2l2.4-.5v1.1zM268.5 166.2h7.3M268.5 163.1v12.2M286.1 166.2h7.3M287.1 160.3h8.5"/>
<path d="M291 165.7l2.4 .5-2.4 .6zM293.4 178v6.3M293.4 163.1v12.2M316.3 172.5h13.7M319.4 172.5v35.1M319.4 172.5l.5 2.5h-1zM330.6 162.2l2.5-.5v1zM330.6 162.2h12.4M355.2 162.2h12.4M365.1 161.7l2.5 .5-2.5 .5zM426 163.5v14.3M426 166.7l2.5-.5v1z"/>
<path d="M426 166.7h10.6M428.2 177.5v6.4M446.8 166.7h8.6M452.9 166.2l2.5 .5-2.5 .5zM453.2 177.5v6.4M455.4 163.5v14.3M482.3 172.1h13.1M485.5 172.1l.5 2.5h-1zM485.5 172.1v37.9M495.9 166.2l2.5-.5v1zM495.9 166.2h12.5M495.9 163.1v7.4"/>
<path d="M520.5 166.2h12.5M530.5 165.7l2.5 .5-2.5 .5zM533 163.1v14.7M253.5 181.1h9.1M256.7 181.1v30M256.7 181.1l.5 2.5h-1zM265.3 181.1h6.3M275.3 195.2h11.3M278.4 192v6.3M283.4 192v6.3M289.3 195.2h14.8M290.3 181.1h6.3"/>
<path d="M300.9 195.2v11.5M300.9 195.2l.5 2.5h-1zM349.6 181.8l-1.2 6.9h-3M349.6 181.8l.1 2.6-1-.2zM425 180.7h6.4M450 180.7h6.4M514.6 181.3l-.9 2.4-.8-.5zM514.6 181.3l-2.6 4.3h-3M174.4 218.5v35.9M300.9 218.9v11.6M319.4 219.8v36.7M150.5 221.2v29.9"/>
<path d="M256.7 223.2v30M275.3 230.5h11.3M275.9 233.1l2.5 .5-2.5 .5zM278.4 233.6h-4.9M278.4 227.3v6.4M283.4 227.3v6.4M283.4 233.6l2.6-.5v1zM283.4 233.6h13.8M289.3 230.5h14.8M300.4 228h1l-.5 2.5zM303.1 236.3l14.5 35.7h2.4M303.1 236.3l1.4 2.1-1 .4z"/>
<path d="M485.5 222.2v33.9M65.5 249.4h6.3M68.6 246.3v6.3M136.7 251.1h6.3M139.9 247.9v6.4M145.7 251.1h8M150 248.6h1l-.5 2.5zM171.2 254.4h19.3M173.9 251.9h1l-.5 2.5zM200.1 250.8l2.1 7.9h3M200.1 250.8l1.1 2.3-.9 .2zM253.5 253.2h9.1"/>
<path d="M256.2 250.7h1l-.5 2.5zM265.3 253.2h6.3M268.5 250v6.3M290.3 253.2h6.3M293.4 250v6.3M316.3 256.5h24.1M318.9 254h1l-.5 2.5zM350.3 252.7l4.6 8h3M350.3 252.7l1.7 1.9-.9 .5zM425 252.8h6.4M428.2 249.6v6.3M482.3 256.1h23.4"/>
<path d="M485 253.6h1l-.5 2.5zM515.5 252.4l1.4 2.1-.9 .3zM515.5 252.4l3.9 9.1h3M156.8 352.8v7M161.5 354.4l.9 .4-1.5 2.1zM166 352.2h-3l-2.1 4.7M143.6 366h7M153.6 366h6.3M156.8 362.8v6.4M156.8 372.2v7M162.9 366h7"/>
</g>
<g fill="#000">
<circle cx="188.2" cy="47.3" r=".18"/>
<circle cx="194.9" cy="43.5" r=".18"/>
<circle cx="196.2" cy="51.9" r=".18"/>
<circle cx="202.8" cy="48" r=".18"/>
<circle cx="324.7" cy="54.4" r=".18"/>
<circle cx="332.2" cy="53.9" r=".18"/>
</g>
<g fill="none" stroke="#000" stroke-width=".51">
<path d="M68.8 239.2l-4.4 2.5a9.8 9.8 0 0 0-3.6 3.9M59.9 250.8l.7 2.5M60.3 246.8l-.4 2.6M61.3 254.5a8.9 8.9 0 0 0 9.2 4.1M63.9 240.9l4.9-1.7-3.9 3.4zM74.2 257l-2.4 1.3M76.7 242.7l2 4.7-1.9 .4zM76.7 242.7l1.1 4.9a9.4 9.4 0 0 1-.4 5.2M76.8 254.1l-1.6 2.1M113.7 336l-4.4 13.2-7.5 7.9-3 10 8.6 9-4.5 11.2 7.1 8.7M199.3 336l8.8 2.4-3.1 11.7 5.5 4.9M360.5 349.7h196.9v63.5h-196.9z"/>
<path d="M210.5 387.2l-8.2 5.2-2.5 3.6"/>
</g>
<g fill="none" stroke="#000" stroke-width=".71">
<path d="M36.7 6.8h520.7v406.4h-520.7zM157.3 3.2v3.6M297 .4v6.4l-2.2-3.8h4.5l-2.3 3.8M436.7 3.2v3.6M33.1 102h3.6M557.4 102h3.6M30.3 210h6.4l-3.8-2.2v4.4l3.8-2.2M557.4 210l3.8 2.2v-4.4l-3.8 2.2h6.3M33.1 317.9h3.6M557.4 317.9h3.6M157.3 413.2v3.6M297 413.2l2.3 3.8h-4.5l2.2-3.8v6.3"/>
<path d="M436.7 413.2v3.6"/>
</g>
<path d="M63.9 240.9l4.9-1.7-3.9 3.4zM76.7 242.7l2 4.7-1.9 .4z" fill="#000" stroke="#000" stroke-width=".51"/>
<g fill="#000" stroke="#000" stroke-width=".35">
<path d="M104.3 91.7l2.6-.5v1zM139.5 91.2l2.5 .5-2.5 .5zM266.3 96.4l2.5-.5v1zM293.1 95.9l2.5 .5-2.5 .5zM426 95.6l2.5-.5v1zM461.2 95.1l2.5 .5-2.5 .5zM93.2 99.7l.5 2.5h-1zM146.9 99.7l.5 2.5h-1zM300.8 103.6l.5 2.5h-1zM475.1 104.1l.5 2.5h-1zM92.7 124.2h1l-.5 2.5zM97.6 134.2h.9l-.5 2.5z"/>
<path d="M98 126.7l.5 2.5h-.9zM146.4 134.2h1l-.5 2.5zM300.3 138.2h1l-.5 2.5zM469.5 138.6h1l-.5 2.5zM470 131l.5 2.6h-1zM474.6 128.6h1l-.5 2.4zM112.7 157.8l2.5-.5v1zM139.5 157.3l2.5 .5-2.5 .5zM266.3 160.3l2.5-.5v1zM114.9 166.3l2.4-.4v1zM137.4 165.9l2.5 .4-2.5 .6zM174.4 170.4l.5 2.5h-1z"/>
<path d="M180.7 161.8l2.5-.5v1zM215.2 161.3l2.6 .5-2.6 .5zM268.5 166.2l2.4-.5v1.1zM291 165.7l2.4 .5-2.4 .6zM293.1 159.8l2.5 .5-2.5 .5zM319.4 172.5l.5 2.5h-1zM330.6 162.2l2.5-.5v1zM365.1 161.7l2.5 .5-2.5 .5zM426 166.7l2.5-.5v1zM452.9 166.2l2.5 .5-2.5 .5zM485.5 172.1l.5 2.5h-1zM495.9 166.2l2.5-.5v1z"/>
<path d="M530.5 165.7l2.5 .5-2.5 .5zM150.5 179.1l.5 2.5h-1zM199.8 179.8l.1 2.5-1-.1zM256.7 181.1l.5 2.5h-1zM300.9 195.2l.5 2.5h-1zM349.6 181.8l.1 2.6-1-.2zM514.6 181.3l-.9 2.4-.8-.5zM275.9 233.1l2.5 .5-2.5 .5zM283.4 233.6l2.6-.5v1zM300.4 228h1l-.5 2.5zM303.1 236.3l1.4 2.1-1 .4zM150 248.6h1l-.5 2.5z"/>
<path d="M173.9 251.9h1l-.5 2.5zM200.1 250.8l1.1 2.3-.9 .2zM256.2 250.7h1l-.5 2.5zM318.9 254h1l-.5 2.5zM350.3 252.7l1.7 1.9-.9 .5zM485 253.6h1l-.5 2.5zM515.5 252.4l1.4 2.1-.9 .3zM161.5 354.4l.9 .4-1.5 2.1z"/>
</g>
<g font-size="6.9">
<text x="232.3" y="17.5">ESTRUCTURA DEL FRENO</text>
<text x="60" y="18.1">ESTRUCTURA DEL ACELERADOR</text>
<text x="393.1" y="18">ESTRUCTURA DEL EMBRAGUE</text>
</g>
<g font-size="6.3">
<text x="431.1" y="379">Planos ensamblaje pedales automoción</text>
<text x="431.1" y="386.6">(PDL-AUT-05). Bronze ProSauto V04</text>
<text x="434.8" y="404.7">C</text>
<text x="469.2" y="404.8">PDL-AUT-05-ENS01.dwg</text>
</g>
<g font-size="4.4">
<text x="84.1" y="32">P-EBTC-V004-ESPI001</text>
<text x="250" y="32.8">P-EBTC-V004-ESP001</text>
<text x="416.8" y="32.7">P-EBTC-V004-ESPD001</text>
<text x="94.3" y="37.3">SCALE 1 / 3</text>
<text x="259.4" y="38">SCALE 1 / 3</text>
<text x="427.6" y="38">SCALE 1 / 3</text>
<text x="71.1" y="242.9">G</text>
<text x="361.3" y="358.4">Adrián Parro</text>
<text x="405.8" y="357.8">20/09/2013</text>
<text x="485.1" y="359.2">Simumak</text>
<text x="361.3" y="367.1">Sergio Torremocha</text>
<text x="405.8" y="367.3">07/10/2013</text>
<text x="142.7" y="403.7">DETAIL G</text>
<text x="141.4" y="408.9">SCALE 2 : 1</text>
</g>
<g font-size="4.1">
<text x="83" y="45.5">CONJUNTO SOLDADO</text>
<text x="249.5" y="46">CONJUNTO SOLDADO</text>
<text x="415.9" y="46.6">CONJUNTO SOLDADO</text>
<text x="93.3" y="50.4">1 unidad</text>
<text x="259.8" y="50.9">1 unidad</text>
<text x="426.2" y="51.5">1 unidad</text>
<text x="360.2" y="342.5">Conjuntos soldados cincado amarillo trivalente</text>
<text x="217.2" y="366.4">Hueco de montaje potenciometro</text>
</g>
<g font-size="3.5">
<text x="86.6" y="5.8">4</text>
<text x="226.3" y="5.8">3</text>
<text x="365.9" y="5.8">2</text>
<text x="505.6" y="5.8">1</text>
<text x="33.2" y="49.4">D</text>
<text x="558.5" y="49.4">D</text>
<text x="118.4" y="93">113.00</text>
<text x="277.6" y="97.7">88.00</text>
<text x="439" y="96.9">113.00</text>
<text x="94.5" y="117.6" transform="rotate(-90 94.5 117.6)">80.90</text>
<text x="99.3" y="122.1" transform="rotate(-90 99.3 122.1)">30.20</text>
<text x="148.1" y="123.5" transform="rotate(-90 148.1 123.5)">111.10</text>
<text x="476.3" y="123.9" transform="rotate(-90 476.3 123.9)">80.90</text>
<text x="302.1" y="127.5" transform="rotate(-90 302.1 127.5)">111.10</text>
<text x="471.3" y="127.7" transform="rotate(-90 471.3 127.7)">30.20</text>
<text x="33.4" y="157.3">C</text>
<text x="124" y="159.1">88.00</text>
<text x="277.6" y="161.6">88.00</text>
<text x="558.6" y="157.3">C</text>
<text x="123" y="167.6">75.00</text>
<text x="194" y="163">111.10</text>
<text x="276.6" y="167.6">75.00</text>
<text x="343.8" y="163.5">111.10</text>
<text x="437.3" y="168">88.00</text>
<text x="509.2" y="167.5">111.10</text>
<text x="151.8" y="220.4" transform="rotate(-90 151.8 220.4)">216.00</text>
<text x="175.7" y="217.7" transform="rotate(-90 175.7 217.7)">252.00</text>
<text x="302.1" y="218.1" transform="rotate(-90 302.1 218.1)">106.00</text>
<text x="320.7" y="218.9" transform="rotate(-90 320.7 218.9)">252.00</text>
<text x="486.7" y="221.3" transform="rotate(-90 486.7 221.3)">252.00</text>
<text x="258" y="222.4" transform="rotate(-90 258 222.4)">216.00</text>
<text x="297.9" y="234.9">15.00</text>
<text x="33.4" y="265.2">B</text>
<text x="558.6" y="265.2">B</text>
<text x="320.8" y="273.1">Patrón agujeros para celula de carga</text>
<text x="361.3" y="353">DRAWN</text>
<text x="361.3" y="362.5">CHECKED</text>
<text x="431.1" y="368.7">TITLE</text>
<text x="33.4" y="373.2">A</text>
<text x="361.3" y="372.1">QA</text>
<text x="558.6" y="373.2">A</text>
<text x="361.3" y="381.6">MFG</text>
<text x="361.3" y="391.2">APPROVED</text>
<text x="433.2" y="397.5">SIZE</text>
<text x="469.2" y="397.5">DWG NO</text>
<text x="547.9" y="397.4">REV</text>
<text x="431.1" y="410.2">SCALE</text>
<text x="507.3" y="412.4">SHEET 9 OF 16</text>
<text x="86.6" y="416.7">4</text>
<text x="226.3" y="416.7">3</text>
<text x="365.9" y="416.7">2</text>
<text x="505.6" y="416.7">1</text>
</g>
<g font-size="3.3">
<text x="175.5" y="186.7">⌀8.40 THRU</text>
<text x="325" y="189.9">⌀8.40 THRU</text>
<text x="488.6" y="186.9">⌀8.40 THRU</text>
<text x="206" y="260">⌀8.40 ↧ 3.00</text>
<text x="358.7" y="262">⌀8.40 ↧ 3.00</text>
<text x="523.2" y="262.8">⌀8.40 ↧ 3.00</text>
<text x="166.8" y="353.5">⌀10.00 ↧ 1.50</text>
</g>
</svg>
